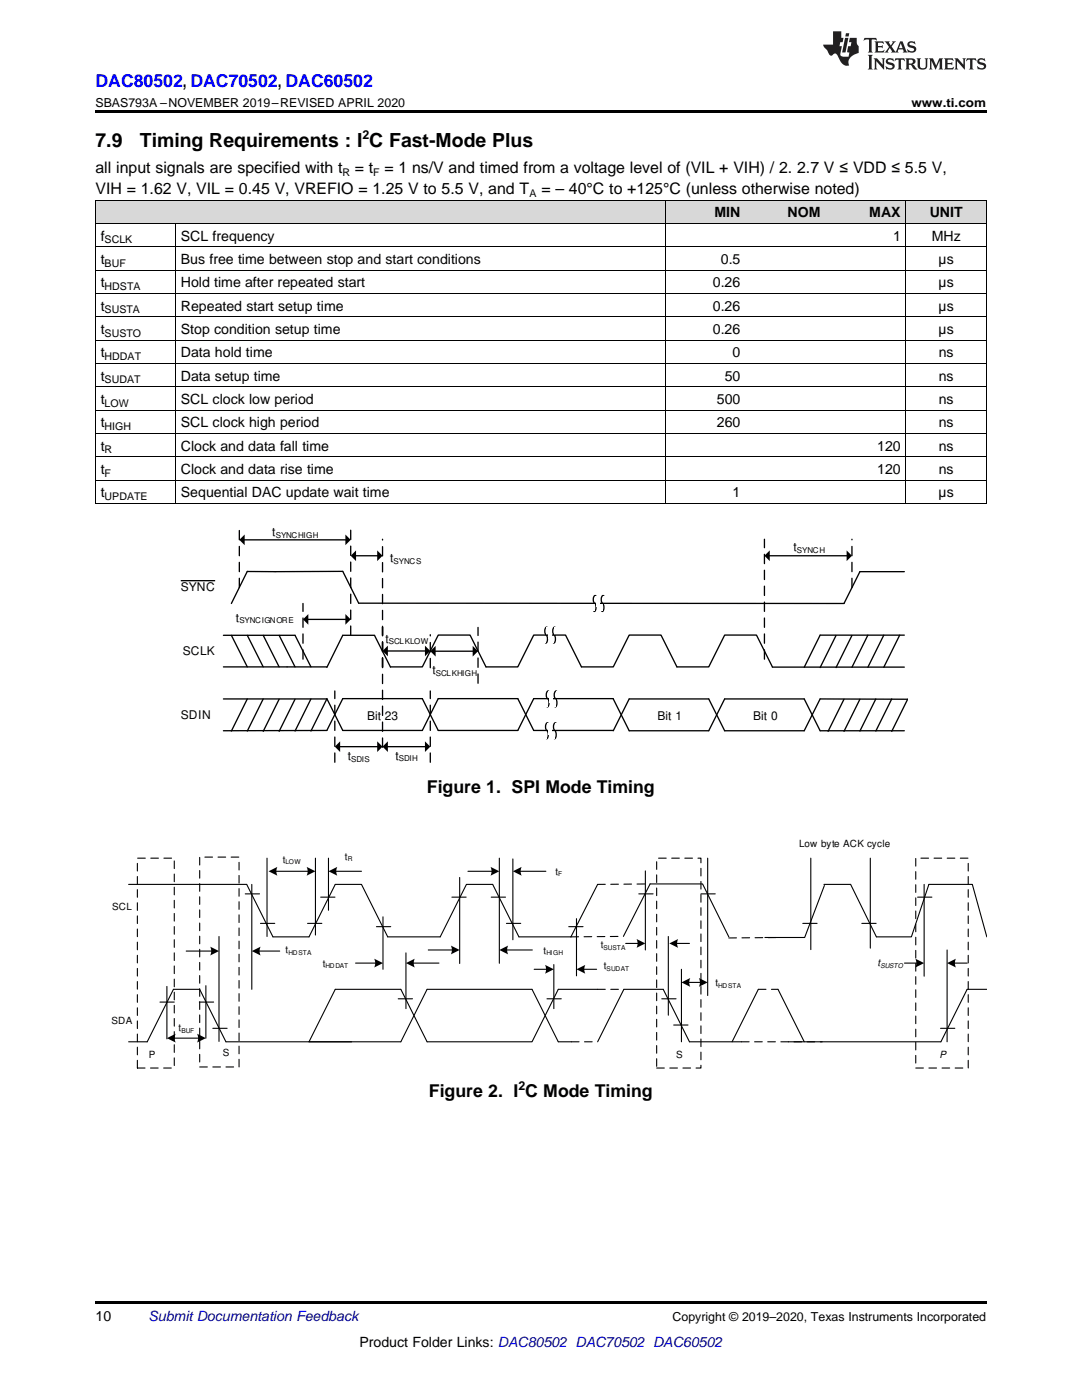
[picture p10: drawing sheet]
<svg xmlns="http://www.w3.org/2000/svg" width="216mm" height="279mm" viewBox="0 0 216 279" stroke-linecap="round" stroke-linejoin="round" font-family="sans-serif">
<g fill="#d8d8d8">
<path d="M19 40h16v4.6h-16z"/>
<path d="M35 40h97.8v4.6h-97.8z"/>
<path d="M132.8 40h16v4.6h-16z"/>
<path d="M148.8 40h16v4.6h-16z"/>
<path d="M164.8 40h16v4.6h-16z"/>
<path d="M180.8 40h16v4.6h-16z"/>
</g>
<path d="M19 259.7h177.8v.5h-177.8z" fill="#000"/>
<g fill="none" stroke="#000" stroke-width=".22">
<path d="M25.7 176.5h23.5l5.3 10.5h7.2l5.2-10.5h5.2l5.3 10.5h10.4l5.3-10.5h5.2l5.2 10.5h10.4l5.3-10.5M48.9 178.4h2.9M50.2 176.5v20.9M53.3 171.3v15.6M54.9 173.9h6.7M62.9 171.3v15.3M64 179h2.8M65.5 171.3v10.4M66.9 173.9h5.2M90.2 179h2.8M91.7 175.1v17.2M93.4 173.9h4.9"/>
<path d="M98 179h2.9M99.6 171.3v20.9M102.3 171.4v16.2M103.7 173.9h5.2M127.5 178.4h2.8M128.8 173.8v15.8M139.9 178.4h2.8M141.2 171.3v27.4M161.8 171.3v18.2M164.4 176.5h5.3l5.2 10.5h7l3.4-10.5h8.7l2.9 10.4M164.5 176.7l-3.9 10.4h-8M173.7 171.3v17.9"/>
<path d="M183.1 179h2.8M184.4 176.5v18.3M31.9 200h2.9M33.3 196.9v10.4M37.2 189.8h5.2M39.8 200h2.8M41.1 196.7v10.5M43.7 186.9v20.9M51.6 189.8h4.2M52 184.3h2.8M61.4 184.3h2.8M71 192.2h4.1"/>
<path d="M75.1 184.9h2.9M76.4 183v10.4M79.5 199.3h2.8M81 190.2v11.1M82.3 192.2h5.3M85.5 189.6h4.9M101 189.6h5.2M101.1 184.3h2.8M106.6 193.4h2.6M109.1 199.3h2.9M110.5 192.5v8.8M113.5 184.9h2.8"/>
<path d="M115 183.3v11.5M116.4 193.4h2.7M119.2 197.4h-7.8l-5.2 10.5h-21l-5.2-10.5h-13.1l-5.2 10.5M124.4 186.9l5.3-10.5h10.5l5.2 10.6M124.8 188.3h2.6M132 199.3h2.9M133.4 186.9v15.7M134.9 188.3h2.7M136 193.4v14.5M137.3 196.1h2.6M151.3 197.4l-5.2 10.5M155.2 197.4l5.3 10.5"/>
<path d="M160.2 184.3h2.8M172 184.3h2.8M180.5 192.2h2.6M189 189.6v18.3M190.3 192.2h2.7M196.9 197.4h-3.9l-5.3 10.5h-30.4M25.7 207.9h3.7l5.2-10.5h5.2l5.3 10.5h34.9l5.2-10.5h21l5.2 10.5h2.6M34.6 207.2h5.2M42.5 205.2h2.8M119.2 207.9l5.3-10.5h7.8l5.3 10.5h10.4M134.4 204.6h2.9M187.7 205.2h2.8"/>
</g>
<path d="M27.4 171.3h7.4v41.8h-7.4zM39.8 171.1h7.9v41.8h-7.9zM119.2 176.5l10.5-.1M131 171.3h8.9v41.8h-8.9zM182.7 171.3h10.5v41.8h-10.5zM113.9 187l10.5-.1M119.2 197.4h5.3M145.4 187.2l10.5-.1M151.3 197.4h3.9M114 207.9h5.2M148 207.9h16.1" fill="none" stroke="#000" stroke-width=".22" stroke-dasharray="1.5 1.1"/>
<g fill="#000">
<path d="M53.6 173.9l1.7-.9-.2 .7 .2 1.1z" fill-rule="evenodd"/>
<path d="M61.2 173l1.7 .9-1.7 .9 .2-1.1z" fill-rule="evenodd"/>
<path d="M65.5 173.9l1.8-.9-.2 .7 .2 1.1z" fill-rule="evenodd"/>
<path d="M97.9 173l1.7 .9-1.7 .9 .2-1.1z" fill-rule="evenodd"/>
<path d="M102.3 173.9l1.8-.9-.2 .7 .2 1.1z" fill-rule="evenodd"/>
<path d="M41.9 188.9l1.8 .9-1.8 .9 .2-1.1z" fill-rule="evenodd"/>
<path d="M50.2 189.8l1.8-.9-.2 .7 .2 1.1z" fill-rule="evenodd"/>
<path d="M74.7 191.3l1.7 .9-1.7 .9 .2-1.1z" fill-rule="evenodd"/>
<path d="M81 192.2l1.8-.9-.2 .7 .2 1.1z" fill-rule="evenodd"/>
<path d="M90 188.7l1.7 .9-1.7 .9 .2-1.1z" fill-rule="evenodd"/>
<path d="M99.6 189.6l1.8-.9-.2 .7 .2 1.1z" fill-rule="evenodd"/>
<path d="M108.8 192.6l1.7 .8-1.7 .9 .2-1z" fill-rule="evenodd"/>
<path d="M115 193.4l1.8-.8-.2 .7 .2 1z" fill-rule="evenodd"/>
<path d="M127 187.4l1.8 .9-1.8 .9 .2-1.1z" fill-rule="evenodd"/>
<path d="M133.6 188.3l1.7-.9-.2 .7 .2 1.1z" fill-rule="evenodd"/>
<path d="M136 196.1l1.7-.9-.2 .7 .2 1z" fill-rule="evenodd"/>
<path d="M139.5 195.2l1.7 .9-1.7 .8 .2-1z" fill-rule="evenodd"/>
<path d="M182.6 191.3l1.8 .9-1.8 .9 .2-1.1z" fill-rule="evenodd"/>
<path d="M189 192.2l1.7-.9-.2 .7 .2 1.1z" fill-rule="evenodd"/>
<path d="M33.3 207.2l1.8-.9-.2 .7 .2 1.1z" fill-rule="evenodd"/>
<path d="M39.3 206.3l1.8 .9-1.8 .9 .2-1.1z" fill-rule="evenodd"/>
</g>
<g fill="#fff">
<path d="M118.9 119.8h1.2v1.2h-1.2z" fill-rule="evenodd"/>
<path d="M120 120.5l.2-.1a1.18 1.18 0 0 1 0 1.6 1.17 1.17 0 0 1-.2-1.5z" fill-rule="evenodd"/>
</g>
<path d="M120 120.5l.2-.1a1.18 1.18 0 0 1 0 1.6 1.17 1.17 0 0 1-.2-1.5z" fill="none" stroke="#000" stroke-width=".26"/>
<g fill="#fff">
<path d="M119.4 120.4h.8v1.6h-.8z" fill-rule="evenodd"/>
<path d="M120.2 118.9h.1a1.05 1.05 0 0 1 0 1.5l-.2-.2-.1-.6z" fill-rule="evenodd"/>
</g>
<path d="M120.2 118.9h.1a1.05 1.05 0 0 1 0 1.5l-.2-.2-.1-.6z" fill="none" stroke="#000" stroke-width=".26"/>
<g fill="#fff">
<path d="M120.3 118.9h.7v1.5h-.7z" fill-rule="evenodd"/>
<path d="M117.4 119.8h1.1v1.2h-1.1z" fill-rule="evenodd"/>
<path d="M118.5 120.5l.1-.1a1.18 1.18 0 0 1 0 1.6 1.17 1.17 0 0 1-.1-1.5z" fill-rule="evenodd"/>
</g>
<path d="M118.5 120.5l.1-.1a1.18 1.18 0 0 1 0 1.6 1.17 1.17 0 0 1-.1-1.5z" fill="none" stroke="#000" stroke-width=".26"/>
<g fill="#fff">
<path d="M117.9 120.4h.7v1.6h-.7z" fill-rule="evenodd"/>
<path d="M118.6 118.9h.1a1.05 1.05 0 0 1 0 1.5l-.2-.2-.1-.6z" fill-rule="evenodd"/>
</g>
<path d="M118.6 118.9h.1a1.05 1.05 0 0 1 0 1.5l-.2-.2-.1-.6z" fill="none" stroke="#000" stroke-width=".26"/>
<path d="M118.7 118.9h.7v1.5h-.7z" fill-rule="evenodd" fill="#fff"/>
<g fill="none" stroke="#000" stroke-width=".26">
<path d="M36.1 115.9h6.8M48.6 107.7h20.5M70.8 110.9h4.7M44.6 139.5h20.6l-3.2 6.4M46.2 120.4l3.1-6.3 19.1-.1 3.2 6.4h96.8M49.3 139.5l-3.1 6.4M52.5 139.5l-3.2 6.4M55.7 139.5l-3.2 6.5M58.9 139.5l-3.2 6.5M62 139.5l-3.1 6.4M65.2 139.4l3.2 6.4h15.9l3.1-6.4h15.9l3.2 6.4M106.5 139.4l-3.2 6.4h-15.9l-3.1-6.4h-15.9l-3.2 6.4h-20.6"/>
<path d="M163.6 139.5h17.5M77.2 149h7.8M163.6 145.8h16.8"/>
</g>
<path d="M47.8 117.3v-12.7M70 117.2v-12.6M66.8 152.1v-14.2M76.3 149.1v-23.9M85.9 152.1v-14.2" fill="none" stroke="#000" stroke-width=".26" stroke-dasharray="1.9 1.3"/>
<path d="M48.8 106.7v2.1l-1-1.1zM68.9 106.7l1.1 1-1.1 1.1zM70 110.9l1-1.1v2.2zM75.3 109.8l1 1.1-1 1.1zM76.3 149l1.1-1.1v2.2zM84.8 147.9l1.1 1.1-1.1 1.1z" fill="#000"/>
<g fill="#fff">
<path d="M118.9 119.6h.8v1.6h-.8z" fill-rule="evenodd"/>
<path d="M109.6 138.9h1.2v1.2h-1.2z" fill-rule="evenodd"/>
<path d="M110.7 139.6l.1-.1a1.19 1.19 0 0 1 0 1.6 1.16 1.16 0 0 1-.1-1.5z" fill-rule="evenodd"/>
</g>
<path d="M110.7 139.6l.1-.1a1.19 1.19 0 0 1 0 1.6 1.16 1.16 0 0 1-.1-1.5z" fill="none" stroke="#000" stroke-width=".26"/>
<g fill="#fff">
<path d="M110.1 139.5h.7v1.6h-.7z" fill-rule="evenodd"/>
<path d="M110.8 138l.2-.1a1.06 1.06 0 0 1 0 1.6l-.4-.5v-.6z" fill-rule="evenodd"/>
</g>
<path d="M110.8 138l.2-.1a1.06 1.06 0 0 1 0 1.6l-.4-.5v-.6z" fill="none" stroke="#000" stroke-width=".26"/>
<g fill="#fff">
<path d="M111 137.9h.7v1.6h-.7z" fill-rule="evenodd"/>
<path d="M108 138.9h1.2v1.2h-1.2z" fill-rule="evenodd"/>
<path d="M109.1 139.6l.1-.1a1.19 1.19 0 0 1 0 1.6 1.16 1.16 0 0 1-.1-1.5z" fill-rule="evenodd"/>
</g>
<path d="M109.1 139.6l.1-.1a1.19 1.19 0 0 1 0 1.6 1.16 1.16 0 0 1-.1-1.5z" fill="none" stroke="#000" stroke-width=".26"/>
<g fill="#fff">
<path d="M108.5 139.5h.7v1.6h-.7z" fill-rule="evenodd"/>
<path d="M109.2 138l.2-.1a1.06 1.06 0 0 1 0 1.6l-.4-.5v-.6z" fill-rule="evenodd"/>
</g>
<path d="M109.2 138l.2-.1a1.06 1.06 0 0 1 0 1.6l-.4-.5v-.6z" fill="none" stroke="#000" stroke-width=".26"/>
<path d="M109.4 137.9h.7v1.6h-.7z" fill-rule="evenodd" fill="#fff"/>
<path d="M106.5 139.4h15.9" fill="none" stroke="#000" stroke-width=".26"/>
<g fill="#fff">
<path d="M109.6 138.7h.8v1.6h-.8z" fill-rule="evenodd"/>
<path d="M109.4 145.2h1.2v1.2h-1.2z" fill-rule="evenodd"/>
<path d="M110.5 145.9l.2-.1a1.18 1.18 0 0 1 0 1.6 1.17 1.17 0 0 1-.2-1.5z" fill-rule="evenodd"/>
</g>
<path d="M110.5 145.9l.2-.1a1.18 1.18 0 0 1 0 1.6 1.17 1.17 0 0 1-.2-1.5z" fill="none" stroke="#000" stroke-width=".26"/>
<g fill="#fff">
<path d="M109.9 145.8h.8v1.6h-.8z" fill-rule="evenodd"/>
<path d="M110.7 144.3h.1a1.05 1.05 0 0 1 0 1.5l-.3-.2-.1-.6z" fill-rule="evenodd"/>
</g>
<path d="M110.7 144.3h.1a1.05 1.05 0 0 1 0 1.5l-.3-.2-.1-.6z" fill="none" stroke="#000" stroke-width=".26"/>
<g fill="#fff">
<path d="M110.8 144.3h.7v1.5h-.7z" fill-rule="evenodd"/>
<path d="M107.8 145.2h1.2v1.2h-1.2z" fill-rule="evenodd"/>
<path d="M108.9 145.9l.2-.1a1.18 1.18 0 0 1 0 1.6 1.17 1.17 0 0 1-.2-1.5z" fill-rule="evenodd"/>
</g>
<path d="M108.9 145.9l.2-.1a1.18 1.18 0 0 1 0 1.6 1.17 1.17 0 0 1-.2-1.5z" fill="none" stroke="#000" stroke-width=".26"/>
<g fill="#fff">
<path d="M108.3 145.8h.8v1.6h-.8z" fill-rule="evenodd"/>
<path d="M109.1 144.3h.1a1.05 1.05 0 0 1 0 1.5l-.2-.2-.1-.6z" fill-rule="evenodd"/>
</g>
<path d="M109.1 144.3h.1a1.05 1.05 0 0 1 0 1.5l-.2-.2-.1-.6z" fill="none" stroke="#000" stroke-width=".26"/>
<path d="M109.2 144.3h.7v1.5h-.7z" fill-rule="evenodd" fill="#fff"/>
<path d="M106.5 145.8h15.9" fill="none" stroke="#000" stroke-width=".26"/>
<path d="M109.4 145h.8v1.6h-.8z" fill-rule="evenodd" fill="#fff"/>
<path d="M153.4 110.9h15.7M180.4 114.1h-8.8l-3.2 6.3M122.4 139.5l3.1 6.3h15.9l3.2-6.3h15.9l3.1 6.3M163.6 139.5l-3.1 6.3h-15.9l-3.2-6.3h-15.9l-3.1 6.3M168.4 139.5l-3.2 6.5M171.6 139.5l-3.2 6.5M174.8 139.5l-3.2 6.4M177.9 139.5l-3.1 6.4M181.1 139.5l-3.2 6.5M67.7 149h7.8" fill="none" stroke="#000" stroke-width=".26"/>
<path d="M170 117.3v-9.7M70 126.8v-9.6M95.4 136.4v-11.2M152.5 131.6v-24" fill="none" stroke="#000" stroke-width=".26" stroke-dasharray="1.9 1.3"/>
<path d="M153.6 109.8v2.2l-1.1-1.1zM168.9 109.8l1.1 1.1-1.1 1.1zM67.9 147.9v2.2l-1.1-1.1zM75.3 147.9l1 1.1-1 1.1z" fill="#000"/>
<g fill="#fff">
<path d="M109.3 126.1h1.2v1.2h-1.2z" fill-rule="evenodd"/>
<path d="M110.4 126.9l.1-.2a1.19 1.19 0 0 1 0 1.6 1.17 1.17 0 0 1-.1-1.4z" fill-rule="evenodd"/>
</g>
<path d="M110.4 126.9l.1-.2a1.19 1.19 0 0 1 0 1.6 1.17 1.17 0 0 1-.1-1.4z" fill="none" stroke="#000" stroke-width=".26"/>
<g fill="#fff">
<path d="M109.8 126.7h.7v1.6h-.7z" fill-rule="evenodd"/>
<path d="M110.5 125.2h.2a1.06 1.06 0 0 1 0 1.5l-.3-.2-.1-.6z" fill-rule="evenodd"/>
</g>
<path d="M110.5 125.2h.2a1.06 1.06 0 0 1 0 1.5l-.3-.2-.1-.6z" fill="none" stroke="#000" stroke-width=".26"/>
<g fill="#fff">
<path d="M110.7 125.2h.7v1.5h-.7z" fill-rule="evenodd"/>
<path d="M107.7 126.1h1.2v1.2h-1.2z" fill-rule="evenodd"/>
<path d="M108.8 126.9l.1-.2a1.19 1.19 0 0 1 0 1.6 1.17 1.17 0 0 1-.1-1.4z" fill-rule="evenodd"/>
</g>
<path d="M108.8 126.9l.1-.2a1.19 1.19 0 0 1 0 1.6 1.17 1.17 0 0 1-.1-1.4z" fill="none" stroke="#000" stroke-width=".26"/>
<g fill="#fff">
<path d="M108.2 126.7h.7v1.6h-.7z" fill-rule="evenodd"/>
<path d="M108.9 125.2h.2a1.06 1.06 0 0 1 0 1.5l-.3-.2-.1-.6z" fill-rule="evenodd"/>
</g>
<path d="M108.9 125.2h.2a1.06 1.06 0 0 1 0 1.5l-.3-.2-.1-.6z" fill="none" stroke="#000" stroke-width=".26"/>
<path d="M109.1 125.2h.7v1.5h-.7z" fill-rule="evenodd" fill="#fff"/>
<path d="M44.6 133.1h12.7M44.6 126.8h14.3M77.2 129.9h7.8M77.9 133.1h6.4l3.1-6.4h6.4l3.2 6.4h6.3l3.2-6.4h6.3l3.2 6.4h6.4l3.1-6.4h6.4l3.2 6.4M86.7 130h7.8" fill="none" stroke="#000" stroke-width=".26"/>
<path d="M76.3 133.1v-7.9" fill="none" stroke="#000" stroke-width=".26" stroke-dasharray="1.9 1.3"/>
<path d="M76.3 129.9l1.1-1v2.1zM84.8 128.9l1.1 1-1.1 1.1zM85.9 130l1-1.1v2.1zM94.3 128.9l1.1 1.1-1.1 1z" fill="#000"/>
<path d="M109.3 125.9h.8v1.6h-.8z" fill-rule="evenodd" fill="#fff"/>
<g fill="none" stroke="#000" stroke-width=".26">
<path d="M46.2 126.8l3.1 6.3M49.3 126.8l3.2 6.3M52.5 126.8l3.2 6.3M55.7 126.8l3.2 6.3M57.3 133.1h7.9M58.9 126.8l3.1 6.3M61.3 123.6h7.8M74.7 126.8l3.2 6.3M74.7 126.8h-6.3l-3.2 6.4M135.1 133.1h6.3l3.2-6.4h6.3l3.2 6.4M154.1 133.1h26.3M163.6 126.8h16.8"/>
<path d="M163.6 126.8l-3.1 6.4M166.8 126.8l-3.2 6.4M170 126.8l-3.2 6.4M173.2 126.8l-3.2 6.4M176.3 126.8l-3.1 6.4M179.5 126.8l-3.2 6.4"/>
</g>
<path d="M60.5 131.6v-11.2M76.3 133.2v-25.6M85.9 133.3v-6.6" fill="none" stroke="#000" stroke-width=".26" stroke-dasharray="1.9 1.3"/>
<path d="M60.5 123.6l1-1.1v2.2zM68.9 122.5l1.1 1.1-1.1 1.1z" fill="#000"/>
<g fill="none" stroke="#000" stroke-width=".2">
<path d="M19 39.9h177.8M19.1 40v60.5M132.8 40v60.5M180.8 40v60.5M196.8 40v60.5M19 58.5h177.8M19 53.9h177.8M19 49.2h177.8M19 44.6h177.8M35 44.6v55.9M19 77.2h177.8M19 72.5h177.8"/>
<path d="M19 67.9h177.8M19 63.2h177.8M19 95.8h177.8M19 91.1h177.8M19 86.5h177.8M19 81.8h177.8M19 100.5h177.8"/>
</g>
<path d="M19 22h177.8v.5h-177.8z" fill="#000"/>
<g fill="#231f20">
<path d="M172.5 7.6l-.1 .5 .4-.2h.6v.1v2.1l-.2 .4h.9l-.2-.4v-2.1l.1-.1h.5l.5 .2-.2-.5zM174.5 8.3l.2 .3v1.5l-.2 .4h1.8l.2-.6a1.04 1.04 0 0 1-1.3 .2v-.7h.6l.3 .2v-.6l-.3 .2h-.6v-.6l.8-.1 .4 .3-.2-.5zM176.5 8.3l.9 1.1-.9 1.1h.8l-.2-.2 .4-.7 .5 .7-.2 .2h1.5l-.2-.2 .2-.4h.9l.1 .4-.2 .2h1l-.3-.3-.7-1.9h-.5l-.9 2-.8-1 .9-1h-.8l.1 .3-.4 .5-.3-.6 .1-.2zM179.7 8.6l.4 1h-.7zM181.3 8.4a.63 .63 0 0 0-.2 .7 .63 .63 0 0 0 .6 .4l.6 .2 .1 .2a.75 .75 0 0 1-.7 .4 .75 .75 0 0 1-.6-.5l.1 .7 .1-.1a1.11 1.11 0 0 0 1.5-.6 1.13 1.13 0 0 0-1.2-.8l-.1-.4a1.04 1.04 0 0 1 1.2 .2l-.2-.5-.2 .1-.4-.2zM173.2 10.9l.2 .4v2.2l-.2 .4h1l-.3-.4v-2.2l.3-.4zM174.3 11.6l.3 .4v1.5l-.3 .4h.8l-.2-.4v-1.3l1.5 1.7v-1.9l.2-.4h-.7l.2 .4v.9l-1.1-1.3zM177 11.8a.62 .62 0 0 0-.2 .7 .62 .62 0 0 0 .6 .4l.6 .1 .1 .3a.76 .76 0 0 1-.7 .3 .76 .76 0 0 1-.7-.4l.2 .7 .1-.1a1.11 1.11 0 0 0 1.5-.6 1.13 1.13 0 0 0-1.2-.8l-.1-.4a1.04 1.04 0 0 1 1.2 .2l-.2-.6-.2 .1-.5-.1zM178.7 11.6l-.2 .6a.61 .61 0 0 1 .8-.3v1.6l-.2 .4h.9l-.2-.4v-1.6a.63 .63 0 0 1 .7 .3l-.1-.6zM180.6 11.6l.3 .4v1.5l-.3 .4h1l-.2-.2-.1-.8 .6 .2a.76 .76 0 0 0 1.2 .7l-1-1a.58 .58 0 0 0 .6-.5 .58 .58 0 0 0-.5-.6zM181.4 11.9h.1a.45 .45 0 0 1 .5 .1 .45 .45 0 0 1 .1 .5l-.8 .2zM182.9 11.6l.2 .2a2.17 2.17 0 0 0 .3 1.9 .99 .99 0 0 0 1.6-.6v-1.1l.2-.4h-.7l.2 .2a1.92 1.92 0 0 1-.2 1.8 .6 .6 0 0 1-.9-.5v-1.1l.2-.4zM185.4 11.6l.2 .4v1.5l-.2 .4h.7l-.2-.4v-1.4l.8 1.8 .8-1.8v1.4l-.2 .4h.9l-.2-.4v-1.5l.2-.4h-.8l-.6 1.5-.6-1.5zM188.4 11.6l.2 .4v1.5l-.2 .4h1.8l.1-.6a1.04 1.04 0 0 1-1.2 .1v-.6h.5l.4 .2v-.6l-.4 .2h-.5v-.7h.8l.3 .3-.1-.6zM190.5 11.6l.2 .4v1.5l-.2 .4h.7l-.2-.4v-1.3l1.5 1.7v-1.9l.2-.4h-.7l.2 .4v.9l-1.1-1.3zM192.9 11.6l-.1 .6a.61 .61 0 0 1 .7-.3l.1 1.6-.3 .4h1l-.3-.4 .1-1.6a.63 .63 0 0 1 .7 .3l-.1-.6zM195.2 11.8a.62 .62 0 0 0-.2 .7 .62 .62 0 0 0 .6 .4l.6 .1 .1 .3a.76 .76 0 0 1-.7 .3 .76 .76 0 0 1-.6-.4l.1 .7 .1-.1a1.11 1.11 0 0 0 1.6-.6 1.13 1.13 0 0 0-1.3-.8l-.1-.4a1.04 1.04 0 0 1 1.2 .2l-.1-.6-.2 .1-.5-.1z"/>
<path d="M166.2 6.3v2.6h-1.9v.4l.8 .9a.91 .91 0 0 0 1 .8 .56 .56 0 0 1 .5-.3 .56 .56 0 0 1 .5 .3l.4 .8a1.53 1.53 0 0 0 1.9 1.2 1.54 1.54 0 0 1 1-2.1l.9-.3v-1.4a1.52 1.52 0 0 1-.4-1.6h-1.3l-.2 .8h.5l-.2 .8h-.5l-.1 1v.2l.4 .1-.2 .8a1.93 1.93 0 0 1-1.6-.3l.3-1.8h-.5l.2-.8h.4l.2-.8h-.4v-1.3zM168.6 7.6l-.6 2.9h.7l.6-2.9zM168.8 6.6l-.1 .7h.6l.2-.7z"/>
</g>
<g font-size="3.9">
<text x="19" y="29.3">7.9</text>
<text x="27.9" y="29.3">Timing Requirements : I C Fast-Mode Plus</text>
</g>
<text font-size="3.5" fill="#00f" x="19" y="17.3">DAC80502, DAC70502, DAC60502</text>
<g font-size="3.5">
<text x="85.2" y="158.2">Figure 1. SPI Mode Timing</text>
<text x="85.6" y="219">Figure 2. I C Mode Timing</text>
</g>
<g font-size="3.2">
<text x="19" y="34.4">all input signals are specified with t</text>
<text x="70.8" y="34.4">= t = 1 ns/V and timed from a voltage level of (VIL + VIH) / 2. 2.7 V ≤ VDD ≤ 5.5 V,</text>
<text x="19" y="38.7">VIH = 1.62 V, VIL = 0.45 V, VREFIO = 1.25 V to 5.5 V, and T</text>
<text x="108" y="38.7">= – 40°C to +125°C (unless otherwise noted)</text>
</g>
<g font-size="2.8">
<text x="142.6" y="43.4">MIN</text>
<text x="157.2" y="43.4">NOM</text>
<text x="173.5" y="43.4">MAX</text>
<text x="185.5" y="43.4">UNIT</text>
<text x="20.1" y="48">f</text>
<text x="20.1" y="52.7">t</text>
<text x="36.1" y="48">SCL frequency</text>
<text x="36.1" y="52.7">Bus free time between stop and start conditions</text>
<text x="143.8" y="52.7">0.5</text>
<text x="178.2" y="48">1</text>
<text x="185.9" y="48">MHz</text>
<text x="187.3" y="52.7">µs</text>
<text x="20.1" y="57.3">t</text>
<text x="36.1" y="57.3">Hold time after repeated start</text>
<text x="142.2" y="57.3">0.26</text>
<text x="187.3" y="57.3">µs</text>
<text x="20.1" y="62">t</text>
<text x="36.1" y="62">Repeated start setup time</text>
<text x="142.2" y="62">0.26</text>
<text x="187.3" y="62">µs</text>
<text x="20.1" y="66.6">t</text>
<text x="20.1" y="71.3">t</text>
<text x="36.1" y="66.6">Stop condition setup time</text>
<text x="36.1" y="71.3">Data hold time</text>
<text x="142.2" y="66.6">0.26</text>
<text x="146.2" y="71.3">0</text>
<text x="187.3" y="66.6">µs</text>
<text x="187.3" y="71.3">ns</text>
<text x="20.1" y="76">t</text>
<text x="36.1" y="76">Data setup time</text>
<text x="144.6" y="76">50</text>
<text x="187.3" y="76">ns</text>
<text x="20.1" y="80.6">t</text>
<text x="36.1" y="80.6">SCL clock low period</text>
<text x="143.1" y="80.6">500</text>
<text x="187.3" y="80.6">ns</text>
<text x="20.1" y="85.3">t</text>
<text x="20.1" y="89.9">t</text>
<text x="36.1" y="85.3">SCL clock high period</text>
<text x="36.1" y="89.9">Clock and data fall time</text>
<text x="143.1" y="85.3">260</text>
<text x="175" y="89.9">120</text>
<text x="187.3" y="85.3">ns</text>
<text x="187.3" y="89.9">ns</text>
<text x="20.1" y="94.6">t</text>
<text x="36.1" y="94.6">Clock and data rise time</text>
<text x="175" y="94.6">120</text>
<text x="187.3" y="94.6">ns</text>
<text x="20.1" y="99.2">t</text>
<text x="36.1" y="99.2">Sequential DAC update wait time</text>
<text x="146.2" y="99.2">1</text>
<text x="187.3" y="99.2">µs</text>
<text x="19" y="263.6">10</text>
<text x="71.7" y="268.9">Product Folder Links: DAC80502 DAC70502 DAC60502</text>
</g>
<text font-size="2.8" fill="#0000c8" x="29.6" y="263.6">Submit Documentation Feedback</text>
<g font-size="2.5">
<text x="19" y="21.4">SBAS793A –NOVEMBER 2019–REVISED APRIL 2020</text>
<text x="181.9" y="21.4">www.ti.com</text>
<text x="72.3" y="27.7">2</text>
<text x="103.4" y="217.6">2</text>
<text x="134.2" y="263.6">Copyright © 2019–2020, Texas Instruments Incorporated</text>
</g>
<g font-size="2.4">
<text x="54.3" y="107">t</text>
<text x="77.8" y="112.2">t</text>
<text x="158.3" y="110">t</text>
<text x="36.1" y="118">SYNC</text>
<text x="47.1" y="124.1">t</text>
<text x="36.5" y="130.7">SCLK</text>
<text x="76.9" y="128.3">t</text>
<text x="86.3" y="134.5">t</text>
<text x="36.1" y="143.6">SDIN</text>
<text x="73.2" y="143.6">Bit 23</text>
<text x="131.2" y="143.6">Bit 1</text>
<text x="150.3" y="143.6">Bit 0</text>
<text x="69.4" y="151.7">t</text>
<text x="78.9" y="151.6">t</text>
</g>
<g font-size="2.1">
<text x="68.3" y="35.1">R</text>
<text x="74.5" y="35.1">F</text>
<text x="105.7" y="39.3">A</text>
<text x="20.9" y="48.6">SCLK</text>
<text x="20.9" y="53.2">BUF</text>
<text x="20.9" y="57.9">HDSTA</text>
<text x="20.9" y="62.5">SUSTA</text>
<text x="20.9" y="67.2">SUSTO</text>
<text x="20.9" y="71.9">HDDAT</text>
<text x="20.9" y="76.5">SUDAT</text>
<text x="20.9" y="81.2">LOW</text>
<text x="20.9" y="85.8">HIGH</text>
<text x="20.9" y="90.5">R</text>
<text x="20.9" y="95.1">F</text>
<text x="20.9" y="99.8">UPDATE</text>
</g>
<g font-size="2">
<text x="56.4" y="172.2">t</text>
<text x="68.8" y="171.6">t</text>
<text x="159.4" y="169">Low byte ACK cycle</text>
<text x="110.8" y="174.5">t</text>
<text x="22.4" y="181.7">SCL</text>
<text x="57" y="190.2">t</text>
<text x="108.5" y="190.3">t</text>
<text x="119.9" y="189.3">t</text>
<text x="64.4" y="192.9">t</text>
<text x="120.5" y="193.4">t</text>
<text x="142.8" y="196.8">t</text>
<text x="175.1" y="192.9">t</text>
<text x="22.3" y="204.3">SDA</text>
<text x="35.6" y="205.8">t</text>
<text x="29.7" y="211.1">P</text>
<text x="44.4" y="210.8">S</text>
<text x="134.9" y="211.1">S</text>
<text x="187.5" y="211.1">P</text>
</g>
<g font-size="1.6">
<text x="55" y="107.3">SYNCHIGH</text>
<text x="78.5" y="112.5">SYNCS</text>
<text x="159" y="110.4">SYNCH</text>
<text x="47.8" y="124.4">SYNCIGNORE</text>
<text x="77.6" y="128.6">SCLKLOW</text>
<text x="87" y="134.9">SCLKHIGH</text>
<text x="70.1" y="152">SDIS</text>
<text x="79.6" y="151.9">SDIH</text>
</g>
<g font-size="1.3">
<text x="57" y="172.5">LOW</text>
<text x="69.4" y="171.9">R</text>
<text x="111.4" y="174.8">F</text>
<text x="57.6" y="190.5">HDSTA</text>
<text x="109" y="190.6">HIGH</text>
<text x="120.4" y="189.6">SUSTA</text>
<text x="65" y="193.2">HDDAT</text>
<text x="121.1" y="193.7">SUDAT</text>
<text x="143.3" y="197.1">HDSTA</text>
<text x="175.7" y="193.2">SUSTO</text>
<text x="36.2" y="206.1">BUF</text>
</g>
</svg>
